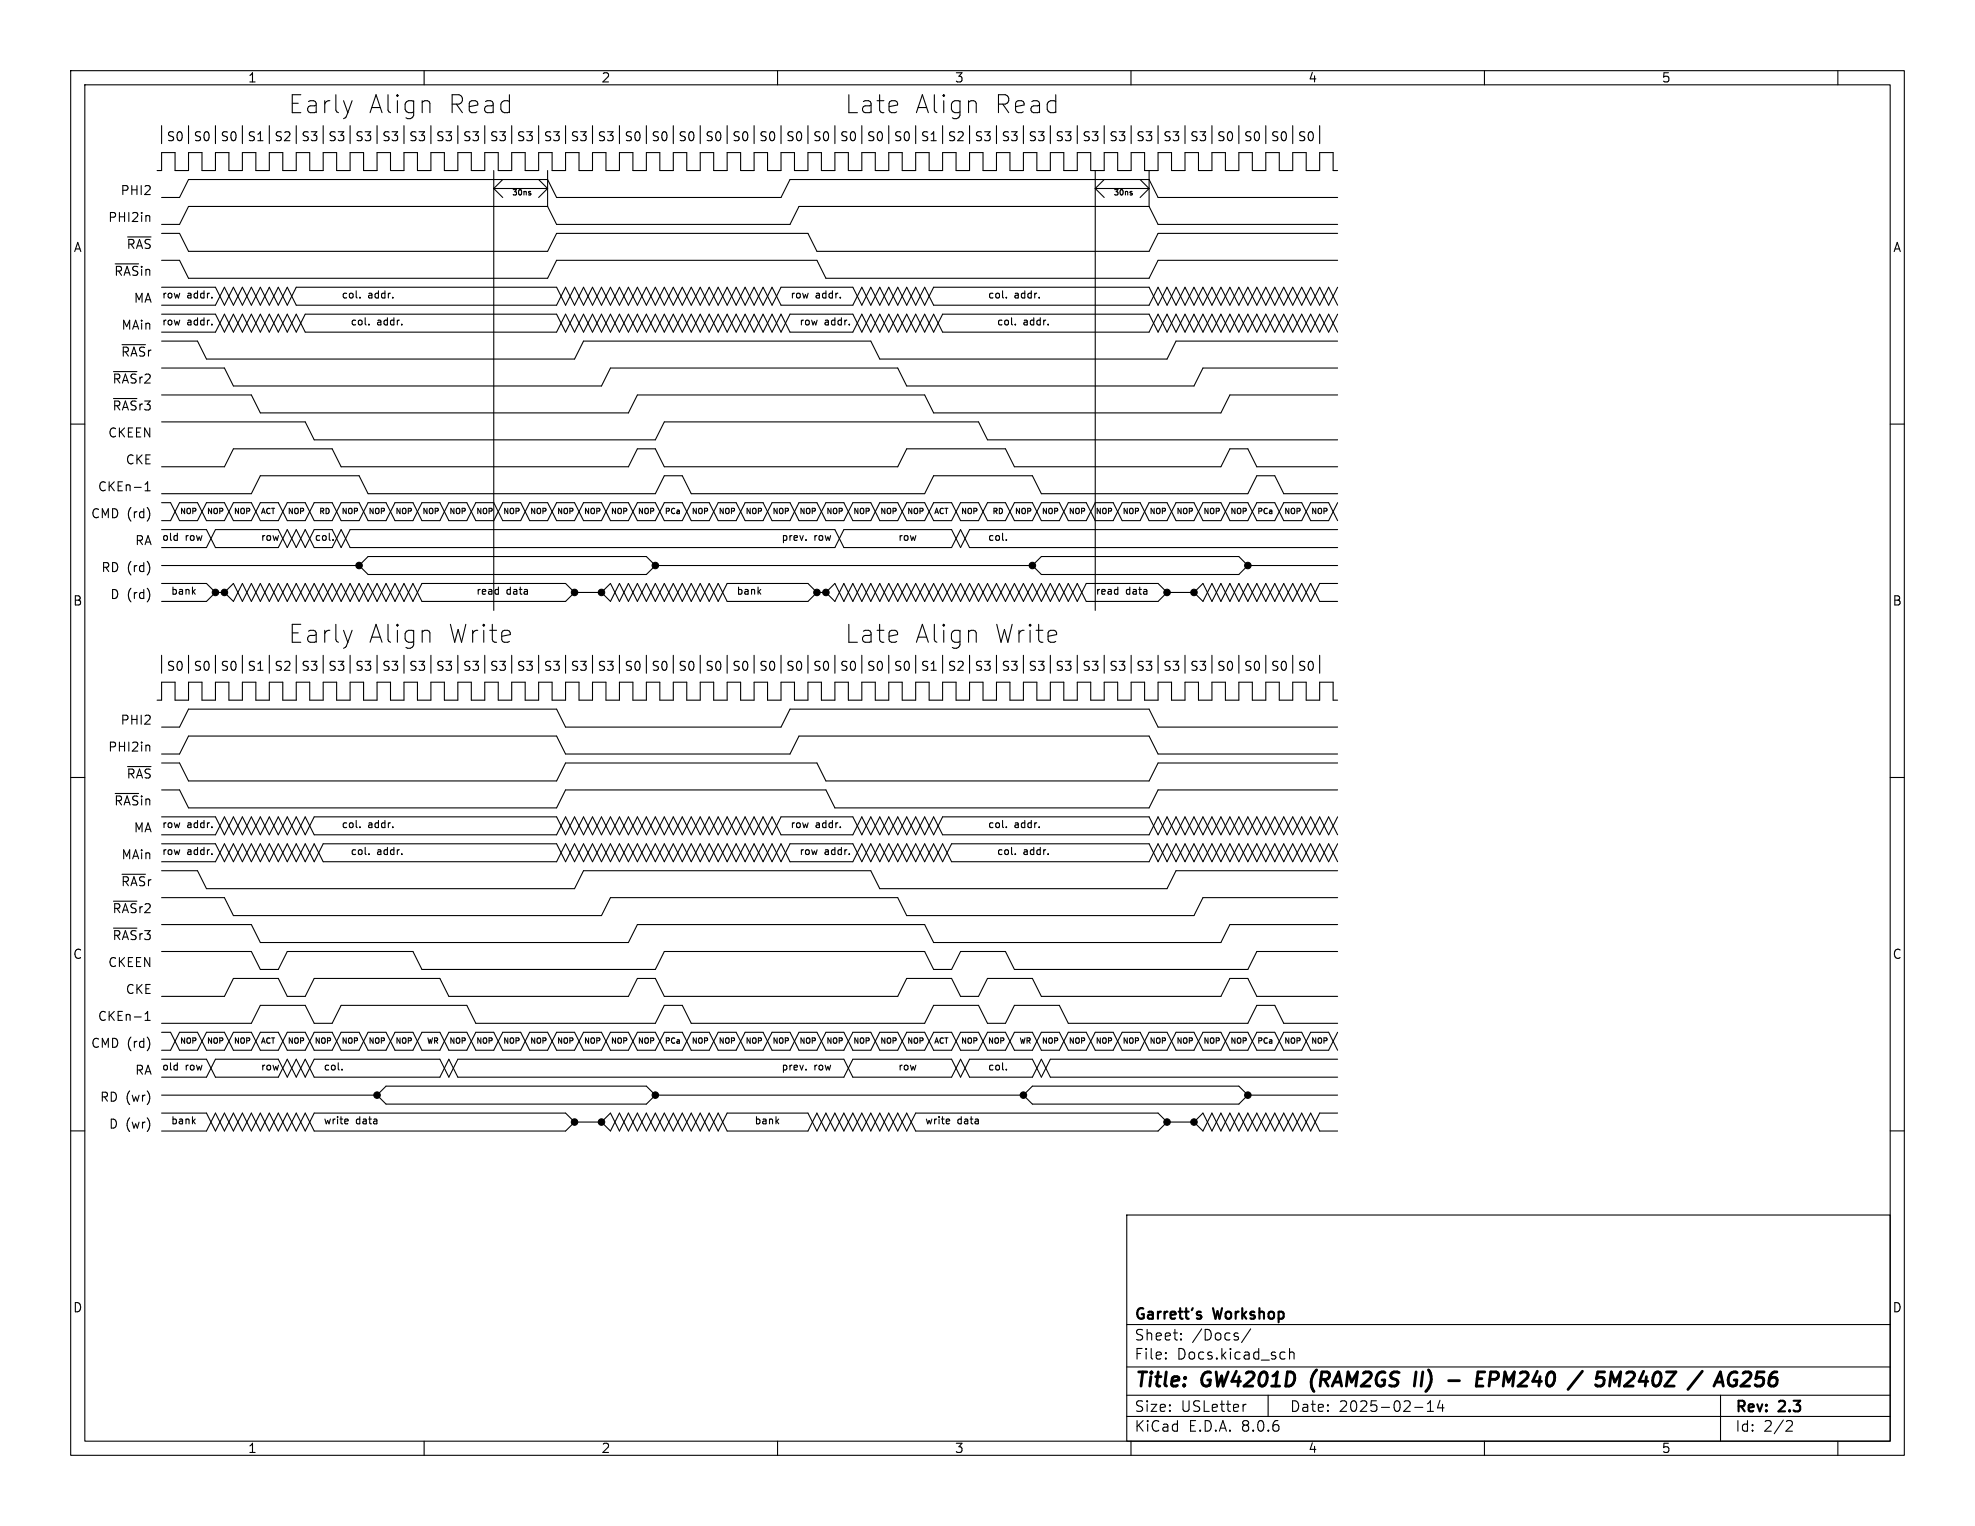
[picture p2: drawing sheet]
<svg xmlns="http://www.w3.org/2000/svg" width="279mm" height="216mm" viewBox="0 0 279 216" stroke-linecap="round" stroke-linejoin="round" font-family="sans-serif">
<g fill="none" stroke="#000" stroke-width=".15">
<path d="M10 10h259.4v195.9h-259.4zM12 12h255.4v191.9h-255.4zM22.9 17.8v2.5M26.7 17.8v2.5M30.5 17.8v2.5M34.3 17.8v2.5M38.1 17.8v2.5M41.9 17.8v2.5M45.7 17.8v2.5M49.5 17.8v2.5M53.3 17.8v2.5M57.1 17.8v2.5"/>
<path d="M60 10v2M61 17.8v2.5M64.8 17.8v2.5M68.6 17.8v2.5M72.4 17.8v2.5M76.2 17.8v2.5M80 17.8v2.5M83.8 17.8v2.5M87.6 17.8v2.5M91.4 17.8v2.5M95.2 17.8v2.5M99.1 17.8v2.5"/>
<path d="M102.9 17.8v2.5M106.7 17.8v2.5M110 10v2M110.5 17.8v2.5M114.3 17.8v2.5M118.1 17.8v2.5M121.9 17.8v2.5M125.7 17.8v2.5M129.5 17.8v2.5M133.3 17.8v2.5M137.2 17.8v2.5M141 17.8v2.5"/>
<path d="M144.8 17.8v2.5M148.6 17.8v2.5M152.4 17.8v2.5M156.2 17.8v2.5M160 10v2M160 17.8v2.5M163.8 17.8v2.5M167.6 17.8v2.5M171.4 17.8v2.5M175.3 17.8v2.5M179.1 17.8v2.5M182.9 17.8v2.5"/>
<path d="M186.7 17.8v2.5M210 10v2M260 10v2M16.3 37.3h3.3M18 33.5h3.4M21 30.5l.2 .2v.6M22.2 24.1h.7v-2.5h1.9v2.5h1.9v-2.5h1.9v2.5h1.9v-2.5h1.9v2.5h1.9v-2.5h1.9v2.5h1.9v-2.5h1.9v2.5h1.9v-2.5h1.9v2.5h1.9v-2.5h1.9v2.5h1.9v-2.5h1.9v2.5h1.9v-2.5h1.9v2.5h1.9v-2.5h2v2.5h1.9v-2.5h1.9v2.5h1.9v-2.5h1.9v2.5h1.9v-2.5h1.9v2.5h1.9v-2.5h1.9v2.5h1.9v-2.5h1.9v2.5h1.9v-2.5h1.9v2.5h1.9v-2.5h1.9v2.5h1.9v-2.5h1.9v2.5h1.9v-2.5h1.9v2.5h1.9v-2.5h2v2.5h1.9v-2.5h1.9v2.5h1.9v-2.5h1.9v2.5h1.9v-2.5h1.9v2.5h1.9v-2.5h1.9v2.5h1.9v-2.5h1.9v2.5h1.9v-2.5h1.9v2.5h1.9v-2.5h1.9v2.5h1.9v-2.5h1.9v2.5h1.9v-2.5h1.9v2.5h1.9v-2.5h2v2.5h1.9v-2.5h1.9v2.5h1.9v-2.5h1.9v2.5h1.9v-2.5h1.9v2.5h1.9v-2.5h1.9v2.5h1.9v-2.5h1.9v2.5h1.9v-2.5h1.9v2.5h1.9v-2.5h1.9v2.5h1.9v-2.5h1.9v2.5h1.9v-2.5h1.9v2.5h1.9v-2.5h2v2.5h1.9v-2.5h1.9v2.5h1.9v-2.5h1.9v2.5h1.9v-2.5h1.9v2.5h1.9v-2.5h1.9v2.5h.6M22.9 27.9h2.5l1.3-2.5h50.8l1.2 2.5h31.8l1.3-2.5h50.8l1.2 2.5h25.4M22.9 36.8h2.5l1.3 2.6h50.8l1.2-2.6h36.9l1.2 2.6h45.8l1.2-2.6h25.4M22.9 33h2.5l1.3 2.6h50.8l1.2-2.6h35.6l1.3 2.6h47l1.2-2.6h25.4M69.8 24.1v62.3M69.8 26.7h7.7"/>
<path d="M69.8 26.7l1.3 1.2M71.1 25.4l-1.3 1.3M75 27.3l.1 .1-.1 .2M75 27.1h.1M76.2 25.4l1.3 1.3M77.5 24.1v5.1M77.5 26.7l-1.3 1.2M77.5 29.2h-50.8l-1.3 2.6h-2.5M77.5 29.2l1.2 2.6h33.1l1.2-2.6h49.6M154.9 24.1v62.3M154.9 26.7h7.7M154.9 26.7l1.3 1.2"/>
<path d="M156.2 25.4l-1.3 1.3M160.1 27.3l.1 .1-.1 .2M160.1 27.1h.1M161.3 25.4l1.3 1.3M162.6 26.7l-1.3 1.2M162.6 24.1v5.1M162.6 29.2l1.2 2.6h25.4M10 60h2M16.1 52.6h3.3M16.1 56.4h3.3M17.3 48.8h3.3M22.9 52.1h8.8l1.3 2.5h52.1l1.3-2.5h40.6l1.3 2.5h40.6l1.3-2.5h19"/>
<path d="M22.9 48.3h5l1.3 2.5h52.1l1.2-2.5h40.7l1.3 2.5h40.6l1.3-2.5h22.8M22.9 44.5h7.6l1.2 2.5 1.3-2.5 1.3 2.5 1.3-2.5 1.2 2.5 1.3-2.5 1.3 2.5 1.2-2.5 1.3 2.5 1.3-2.5h35.5l1.3 2.5 1.3-2.5 1.2 2.5 1.3-2.5 1.3 2.5 1.3-2.5 1.2 2.5 1.3-2.5 1.3 2.5 1.2-2.5 1.3 2.5 1.3-2.5 1.2 2.5 1.3-2.5 1.3 2.5 1.3-2.5 1.2 2.5 1.3-2.5 1.3 2.5 1.2-2.5 1.3 2.5 1.3-2.5 1.2 2.5 1.3-2.5 1.3 2.5 1.3-2.5h8.8l1.3 2.5 1.3-2.5 1.3 2.5 1.2-2.5 1.3 2.5 1.3-2.5 1.2 2.5 1.3-2.5 1.3 2.5 1.2-2.5h29.3l1.2 2.5 1.3-2.5 1.3 2.5 1.2-2.5 1.3 2.5 1.3-2.5 1.2 2.5 1.3-2.5 1.3 2.5 1.3-2.5 1.2 2.5 1.3-2.5 1.3 2.5 1.2-2.5 1.3 2.5 1.3-2.5 1.2 2.5 1.3-2.5 1.3 2.5 1.3-2.5 1.2 2.5M22.9 43.2h7.6l1.2-2.6 1.3 2.6 1.3-2.6 1.3 2.6 1.2-2.6 1.3 2.6 1.3-2.6 1.2 2.6 1.3-2.6h36.8l1.3 2.6 1.3-2.6 1.2 2.6 1.3-2.6 1.3 2.6 1.3-2.6 1.2 2.6 1.3-2.6 1.3 2.6 1.2-2.6 1.3 2.6 1.3-2.6 1.2 2.6 1.3-2.6 1.3 2.6 1.3-2.6 1.2 2.6 1.3-2.6 1.3 2.6 1.2-2.6 1.3 2.6 1.3-2.6 1.2 2.6 1.3-2.6 1.3 2.6h10.1l1.3-2.6 1.3 2.6 1.3-2.6 1.2 2.6 1.3-2.6 1.3 2.6 1.2-2.6 1.3 2.6 1.3-2.6h30.5l1.2 2.6 1.3-2.6 1.3 2.6 1.2-2.6 1.3 2.6 1.3-2.6 1.2 2.6 1.3-2.6 1.3 2.6 1.3-2.6 1.2 2.6 1.3-2.6 1.3 2.6 1.2-2.6 1.3 2.6 1.3-2.6 1.2 2.6 1.3-2.6 1.3 2.6 1.3-2.6 1.2 2.6M22.9 40.6h7.6l1.2 2.6 1.3-2.6 1.3 2.6 1.3-2.6 1.2 2.6 1.3-2.6 1.3 2.6 1.2-2.6 1.3 2.6h36.8l1.3-2.6 1.3 2.6 1.2-2.6 1.3 2.6 1.3-2.6 1.3 2.6 1.2-2.6 1.3 2.6 1.3-2.6 1.2 2.6 1.3-2.6 1.3 2.6 1.2-2.6 1.3 2.6 1.3-2.6 1.3 2.6 1.2-2.6 1.3 2.6 1.3-2.6 1.2 2.6 1.3-2.6 1.3 2.6 1.2-2.6 1.3 2.6 1.3-2.6h10.1l1.3 2.6 1.3-2.6 1.3 2.6 1.2-2.6 1.3 2.6 1.3-2.6 1.2 2.6 1.3-2.6 1.3 2.6h30.5l1.2-2.6 1.3 2.6 1.3-2.6 1.2 2.6 1.3-2.6 1.3 2.6 1.2-2.6 1.3 2.6 1.3-2.6 1.3 2.6 1.2-2.6 1.3 2.6 1.3-2.6 1.2 2.6 1.3-2.6 1.3 2.6 1.2-2.6 1.3 2.6 1.3-2.6 1.3 2.6 1.2-2.6M22.9 55.9h12.7l1.2 2.5h52.1l1.3-2.5h40.6l1.3 2.5h40.6l1.3-2.5h15.2M22.9 59.7h20.3l1.2 2.5h48.3l1.3-2.5h44.4l1.3 2.5h49.5M50.9 42.1v.1M52.2 45.9v.1M142.4 42.1v.1M143.6 45.9v.1M189.2 44.5l-1.2 2.5-1.3-2.5-1.3 2.5-1.3-2.5-1.2 2.5-1.3-2.5-1.3 2.5-1.2-2.5-1.3 2.5-1.3-2.5-1.2 2.5-1.3-2.5-1.3 2.5-1.3-2.5-1.2 2.5-1.3-2.5-1.3 2.5-1.2-2.5-1.3 2.5-1.3-2.5-1.2 2.5h-29.3l-1.2-2.5-1.3 2.5-1.3-2.5-1.2 2.5-1.3-2.5-1.3 2.5-1.2-2.5-1.3 2.5-1.3-2.5-1.3 2.5h-8.8l-1.3-2.5-1.3 2.5-1.3-2.5-1.2 2.5-1.3-2.5-1.3 2.5-1.2-2.5-1.3 2.5-1.3-2.5-1.2 2.5-1.3-2.5-1.3 2.5-1.3-2.5-1.2 2.5-1.3-2.5-1.3 2.5-1.2-2.5-1.3 2.5-1.3-2.5-1.2 2.5-1.3-2.5-1.3 2.5-1.3-2.5-1.2 2.5-1.3-2.5-1.3 2.5h-35.5l-1.3-2.5-1.3 2.5-1.2-2.5-1.3 2.5-1.3-2.5-1.2 2.5-1.3-2.5-1.3 2.5-1.3-2.5-1.2 2.5h-7.6M267.4 60h2"/>
<path d="M20.5 68.5l.4-.3v1.2M20.5 69.4h.7M22.9 71.1h1.2l1.3 2.6h2.5l1.3-2.6h2.5l1.3 2.6h2.6l1.2-2.6h2.6l1.2 2.6h2.6l1.2-2.6h2.6l1.3 2.6h2.5l1.3-2.6h2.5l1.3 2.6h2.5l1.3-2.6h2.5l1.3 2.6h2.5l1.3-2.6h2.5l1.3 2.6h2.6l1.2-2.6h2.6l1.2 2.6h2.6l1.2-2.6h2.6l1.3 2.6h2.5l1.3-2.6h2.5l1.3 2.6h2.5l1.3-2.6h2.5l1.3 2.6h2.5l1.3-2.6h2.5l1.3 2.6h2.6l1.2-2.6h2.6l1.2 2.6h2.6l1.2-2.6h2.6l1.3 2.6h2.5l1.3-2.6h2.5l1.3 2.6h2.5l1.3-2.6h2.5l1.3 2.6h2.5l1.3-2.6h2.5l1.3 2.6h2.6l1.2-2.6h2.6l1.2 2.6h2.6l1.2-2.6h2.6l1.3 2.6h2.5l1.3-2.6h2.5l1.3 2.6h2.5l1.3-2.6h2.5l1.3 2.6h2.5l1.3-2.6h2.5l1.3 2.6h2.6l1.2-2.6M22.9 73.7h1.2l1.3-2.6h2.5l1.3 2.6h2.5l1.3-2.6h2.6l1.2 2.6h2.6l1.2-2.6h2.6l1.2 2.6h2.6l1.3-2.6h2.5l1.3 2.6h2.5l1.3-2.6h2.5l1.3 2.6h2.5l1.3-2.6h2.5l1.3 2.6h2.5l1.3-2.6h2.6l1.2 2.6h2.6l1.2-2.6h2.6l1.2 2.6h2.6l1.3-2.6h2.5l1.3 2.6h2.5l1.3-2.6h2.5l1.3 2.6h2.5l1.3-2.6h2.5l1.3 2.6h2.5l1.3-2.6h2.6l1.2 2.6h2.6l1.2-2.6h2.6l1.2 2.6h2.6l1.3-2.6h2.5l1.3 2.6h2.5l1.3-2.6h2.5l1.3 2.6h2.5l1.3-2.6h2.5l1.3 2.6h2.5l1.3-2.6h2.6l1.2 2.6h2.6l1.2-2.6h2.6l1.2 2.6h2.6l1.3-2.6h2.5l1.3 2.6h2.5l1.3-2.6h2.5l1.3 2.6h2.5l1.3-2.6h2.5l1.3 2.6h2.5l1.3-2.6h2.6l1.2 2.6M22.9 66h8.8l1.3-2.5h14l1.3 2.5h40.6l1.3-2.5h2.5l1.3 2.5h33l1.3-2.5h13.9l1.3 2.5h29.2l1.3-2.5h2.5l1.3 2.5h11.4M22.9 69.9h12.7l1.2-2.6h14l1.3 2.6h40.6l1.3-2.6h2.5l1.3 2.6h33l1.3-2.6h13.9l1.3 2.6h29.2l1.3-2.6h2.5l1.3 2.6h7.6M22.9 74.9h6.3l1.3 2.6h8.9l1.2-2.6 1.3 2.6 1.3-2.6 1.2 2.6h2.6l1.3-2.6 1.2 2.6h68.6l1.3-2.6h15.2l1.3 2.6 1.3-2.6h52M22.9 77.5h6.3l1.3-2.6h8.9l1.2 2.6 1.3-2.6 1.3 2.6 1.2-2.6h2.6l1.3 2.6 1.2-2.6h68.6l1.3 2.6h15.2l1.3-2.6 1.3 2.6h52M47.1 76.4v.1M114 76.4v.1M142.4 76.4v.1M22.2 99.1h.7v-2.6h1.9v2.6h1.9v-2.6h1.9v2.6h1.9v-2.6h1.9v2.6h1.9v-2.6h1.9v2.6h1.9v-2.6h1.9v2.6h1.9v-2.6h1.9v2.6h1.9v-2.6h1.9v2.6h1.9v-2.6h1.9v2.6h1.9v-2.6h1.9v2.6h1.9v-2.6h2v2.6h1.9v-2.6h1.9v2.6h1.9v-2.6h1.9v2.6h1.9v-2.6h1.9v2.6h1.9v-2.6h1.9v2.6h1.9v-2.6h1.9v2.6h1.9v-2.6h1.9v2.6h1.9v-2.6h1.9v2.6h1.9v-2.6h1.9v2.6h1.9v-2.6h1.9v2.6h1.9v-2.6h2v2.6h1.9v-2.6h1.9v2.6h1.9v-2.6h1.9v2.6h1.9v-2.6h1.9v2.6h1.9v-2.6h1.9v2.6h1.9v-2.6h1.9v2.6h1.9v-2.6h1.9v2.6h1.9v-2.6h1.9v2.6h1.9v-2.6h1.9v2.6h1.9v-2.6h1.9v2.6h1.9v-2.6h2v2.6h1.9v-2.6h1.9v2.6h1.9v-2.6h1.9v2.6h1.9v-2.6h1.9v2.6h1.9v-2.6h1.9v2.6h1.9v-2.6h1.9v2.6h1.9v-2.6h1.9v2.6h1.9v-2.6h1.9v2.6h1.9v-2.6h1.9v2.6h1.9v-2.6h1.9v2.6h1.9v-2.6h2v2.6h1.9v-2.6h1.9v2.6h1.9v-2.6h1.9v2.6h1.9v-2.6h1.9v2.6h1.9v-2.6h1.9v2.6h.6"/>
<path d="M22.9 92.7v2.6M22.9 82.6h6.3l1.3 1.2M22.9 80h27.9M26.7 92.7v2.6M30.5 92.7v2.6M30.5 83.8l-1.3 1.3h-6.3M30.5 83.8h1.2M31.7 83.8l1.3 1.3 1.3-2.5 1.3 2.5 1.2-2.5 1.3 2.5 1.3-2.5 1.2 2.5 1.3-2.5 1.3 2.5 1.2-2.5 1.3 2.5 1.3-2.5 1.3 2.5 1.2-2.5 1.3 2.5 1.3-2.5 1.2 2.5 1.3-2.5 1.3 2.5 1.2-2.5 1.3 2.5 1.3-2.5h20.3l1.3 1.2M31.7 83.8l1.3-1.2 1.3 2.5 1.3-2.5 1.2 2.5 1.3-2.5 1.3 2.5 1.2-2.5 1.3 2.5 1.3-2.5 1.2 2.5 1.3-2.5 1.3 2.5 1.3-2.5 1.2 2.5 1.3-2.5 1.3 2.5 1.2-2.5 1.3 2.5 1.3-2.5 1.2 2.5 1.3-2.5 1.3 2.5h20.3l1.3-1.3M34.3 92.7v2.6M38.1 92.7v2.6M41.9 92.7v2.6"/>
<path d="M45.7 92.7v2.6M49.5 92.7v2.6M50.8 80l1.3 1.3h39.3l1.3-1.3M50.8 80l1.3-1.3h39.3l1.3 1.3M53.3 92.7v2.6M57.1 92.7v2.6M61 92.7v2.6M64.8 92.7v2.6M68.6 92.7v2.6M72.4 92.7v2.6M76.2 92.7v2.6M80 92.7v2.6"/>
<path d="M81.3 83.8h3.8M83.8 92.7v2.6M85.1 83.8l1.3 1.3 1.2-2.5 1.3 2.5 1.3-2.5 1.2 2.5 1.3-2.5 1.3 2.5 1.2-2.5 1.3 2.5 1.3-2.5 1.3 2.5 1.2-2.5 1.3 2.5 1.3-2.5h11.4l1.3 1.2M85.1 83.8l1.3-1.2 1.2 2.5 1.3-2.5 1.3 2.5 1.2-2.5 1.3 2.5 1.3-2.5 1.2 2.5 1.3-2.5 1.3 2.5 1.3-2.5 1.2 2.5 1.3-2.5 1.3 2.5h11.4l1.3-1.3M87.6 92.7v2.6M91.4 92.7v2.6M92.7 80h53.3M95.2 92.7v2.6M99.1 92.7v2.6M102.9 92.7v2.6M106.7 92.7v2.6M110.5 92.7v2.6"/>
<path d="M114.3 92.7v2.6M115.6 83.8h1.2M116.8 83.8l1.3-1.2 1.3 2.5 1.2-2.5 1.3 2.5 1.3-2.5 1.3 2.5 1.2-2.5 1.3 2.5 1.3-2.5 1.2 2.5 1.3-2.5 1.3 2.5 1.2-2.5 1.3 2.5 1.3-2.5 1.3 2.5 1.2-2.5 1.3 2.5 1.3-2.5 1.2 2.5 1.3-2.5 1.3 2.5 1.2-2.5 1.3 2.5 1.3-2.5 1.3 2.5 1.2-2.5 1.3 2.5 1.3-2.5h10.1l1.3 1.2M116.8 83.8l1.3 1.3 1.3-2.5 1.2 2.5 1.3-2.5 1.3 2.5 1.3-2.5 1.2 2.5 1.3-2.5 1.3 2.5 1.2-2.5 1.3 2.5 1.3-2.5 1.2 2.5 1.3-2.5 1.3 2.5 1.3-2.5 1.2 2.5 1.3-2.5 1.3 2.5 1.2-2.5 1.3 2.5 1.3-2.5 1.2 2.5 1.3-2.5 1.3 2.5 1.3-2.5 1.2 2.5 1.3-2.5 1.3 2.5h10.1l1.3-1.3M118.1 92.7v2.6M121.9 92.7v2.6M125.7 92.7v2.6M129.5 92.7v2.6M133.3 92.7v2.6M137.2 92.7v2.6M141 92.7v2.6M144.8 92.7v2.6"/>
<path d="M146 80l1.3 1.3h28l1.2-1.3M146 80l1.3-1.3h28l1.2 1.3M148.6 92.7v2.6M152.4 92.7v2.6M156.2 92.7v2.6M160 92.7v2.6M163.8 92.7v2.6M165.1 83.8h3.8M167.6 92.7v2.6M168.9 83.8l1.3-1.2 1.2 2.5 1.3-2.5 1.3 2.5 1.3-2.5 1.2 2.5 1.3-2.5 1.3 2.5 1.2-2.5 1.3 2.5 1.3-2.5 1.2 2.5 1.3-2.5 1.3 2.5h2.5M171.4 92.7v2.6M175.3 92.7v2.6"/>
<path d="M176.5 80h12.7M179.1 92.7v2.6M182.9 92.7v2.6M186.7 92.7v2.6M189.2 82.6h-2.5l-1.3 2.5-1.3-2.5-1.2 2.5-1.3-2.5-1.3 2.5-1.2-2.5-1.3 2.5-1.3-2.5-1.2 2.5-1.3-2.5-1.3 2.5-1.3-2.5-1.2 2.5-1.3-1.3M10 110h2M16.3 112.3h3.3M18 108.5h3.4M21 105.4l.2 .2v.7M22.9 102.9h2.5l1.3-2.6h52l1.3 2.6h30.5l1.3-2.6h50.8l1.2 2.6h25.4M22.9 115.6h7.6l1.2 2.5 1.3-2.5 1.3 2.5 1.3-2.5 1.2 2.5 1.3-2.5 1.3 2.5 1.2-2.5 1.3 2.5 1.3-2.5 1.2 2.5h34.3l1.3-2.5 1.3 2.5 1.2-2.5 1.3 2.5 1.3-2.5 1.3 2.5 1.2-2.5 1.3 2.5 1.3-2.5 1.2 2.5 1.3-2.5 1.3 2.5 1.2-2.5 1.3 2.5 1.3-2.5 1.3 2.5 1.2-2.5 1.3 2.5 1.3-2.5 1.2 2.5 1.3-2.5 1.3 2.5 1.2-2.5 1.3 2.5 1.3-2.5h10.1l1.3 2.5 1.3-2.5 1.3 2.5 1.2-2.5 1.3 2.5 1.3-2.5 1.2 2.5 1.3-2.5 1.3 2.5 1.2-2.5h29.3l1.2 2.5 1.3-2.5 1.3 2.5 1.2-2.5 1.3 2.5 1.3-2.5 1.2 2.5 1.3-2.5 1.3 2.5 1.3-2.5 1.2 2.5 1.3-2.5 1.3 2.5 1.2-2.5 1.3 2.5 1.3-2.5 1.2 2.5 1.3-2.5 1.3 2.5 1.3-2.5 1.2 2.5M22.9 119.4h7.6l1.2 2.5 1.3-2.5 1.3 2.5 1.3-2.5 1.2 2.5 1.3-2.5 1.3 2.5 1.2-2.5 1.3 2.5 1.3-2.5 1.2 2.5 1.3-2.5h33l1.3 2.5 1.3-2.5 1.2 2.5 1.3-2.5 1.3 2.5 1.3-2.5 1.2 2.5 1.3-2.5 1.3 2.5 1.2-2.5 1.3 2.5 1.3-2.5 1.2 2.5 1.3-2.5 1.3 2.5 1.3-2.5 1.2 2.5 1.3-2.5 1.3 2.5 1.2-2.5 1.3 2.5 1.3-2.5 1.2 2.5 1.3-2.5 1.3 2.5 1.3-2.5h8.8l1.3 2.5 1.3-2.5 1.3 2.5 1.2-2.5 1.3 2.5 1.3-2.5 1.2 2.5 1.3-2.5 1.3 2.5 1.2-2.5 1.3 2.5h28l1.2-2.5 1.3 2.5 1.3-2.5 1.2 2.5 1.3-2.5 1.3 2.5 1.2-2.5 1.3 2.5 1.3-2.5 1.3 2.5 1.2-2.5 1.3 2.5 1.3-2.5 1.2 2.5 1.3-2.5 1.3 2.5 1.2-2.5 1.3 2.5 1.3-2.5 1.3 2.5 1.2-2.5"/>
<path d="M22.9 111.8h2.5l1.3 2.5h52l1.3-2.5h36.8l1.3 2.5h44.5l1.2-2.5h25.4M22.9 106.7h2.5l1.3-2.6h52l1.3 2.6h31.8l1.2-2.6h49.6l1.2 2.6h25.4M22.9 108h2.5l1.3 2.5h52l1.3-2.5h35.6l1.2 2.5h45.8l1.2-2.5h25.4M50.9 117v.1M142.4 117v.1M189.2 115.6l-1.2 2.5-1.3-2.5-1.3 2.5-1.3-2.5-1.2 2.5-1.3-2.5-1.3 2.5-1.2-2.5-1.3 2.5-1.3-2.5-1.2 2.5-1.3-2.5-1.3 2.5-1.3-2.5-1.2 2.5-1.3-2.5-1.3 2.5-1.2-2.5-1.3 2.5-1.3-2.5-1.2 2.5h-29.3l-1.2-2.5-1.3 2.5-1.3-2.5-1.2 2.5-1.3-2.5-1.3 2.5-1.2-2.5-1.3 2.5-1.3-2.5-1.3 2.5h-10.1l-1.3-2.5-1.3 2.5-1.2-2.5-1.3 2.5-1.3-2.5-1.2 2.5-1.3-2.5-1.3 2.5-1.2-2.5-1.3 2.5-1.3-2.5-1.3 2.5-1.2-2.5-1.3 2.5-1.3-2.5-1.2 2.5-1.3-2.5-1.3 2.5-1.2-2.5-1.3 2.5-1.3-2.5-1.3 2.5-1.2-2.5-1.3 2.5-1.3-2.5h-34.3l-1.2 2.5-1.3-2.5-1.3 2.5-1.2-2.5-1.3 2.5-1.3-2.5-1.2 2.5-1.3-2.5-1.3 2.5-1.3-2.5-1.2 2.5h-7.6M267.4 110h2M16.1 127.5h3.3M16.1 131.3h3.3M17.3 123.7h3.3M22.9 121.9h7.6l1.2-2.5 1.3 2.5 1.3-2.5 1.3 2.5 1.2-2.5 1.3 2.5 1.3-2.5 1.2 2.5 1.3-2.5 1.3 2.5 1.2-2.5 1.3 2.5h33l1.3-2.5 1.3 2.5 1.2-2.5 1.3 2.5 1.3-2.5 1.3 2.5 1.2-2.5 1.3 2.5 1.3-2.5 1.2 2.5 1.3-2.5 1.3 2.5 1.2-2.5 1.3 2.5 1.3-2.5 1.3 2.5 1.2-2.5 1.3 2.5 1.3-2.5 1.2 2.5 1.3-2.5 1.3 2.5 1.2-2.5 1.3 2.5 1.3-2.5 1.3 2.5h8.8l1.3-2.5 1.3 2.5 1.3-2.5 1.2 2.5 1.3-2.5 1.3 2.5 1.2-2.5 1.3 2.5 1.3-2.5 1.2 2.5 1.3-2.5h28l1.2 2.5 1.3-2.5 1.3 2.5 1.2-2.5 1.3 2.5 1.3-2.5 1.2 2.5 1.3-2.5 1.3 2.5 1.3-2.5 1.2 2.5 1.3-2.5 1.3 2.5 1.2-2.5 1.3 2.5 1.3-2.5 1.2 2.5 1.3-2.5 1.3 2.5 1.3-2.5 1.2 2.5M22.9 130.8h12.7l1.2 2.6h52.1l1.3-2.6h40.6l1.3 2.6h40.6l1.3-2.6h15.2"/>
<path d="M22.9 127h8.8l1.3 2.5h52.1l1.3-2.5h40.6l1.3 2.5h40.6l1.3-2.5h19M22.9 134.6h12.7l1.2 2.6h2.6l1.2-2.6h17.8l1.3 2.6h33l1.3-2.6h36.8l1.3 2.6h2.5l1.3-2.6h6.3l1.3 2.6h33l1.3-2.6h11.4M22.9 123.2h5l1.3 2.5h52.1l1.2-2.5h40.7l1.3 2.5h40.6l1.3-2.5h22.8M52.2 120.8v.1M143.6 120.8v.1M10 160h2M20.5 144.4h.7M20.5 143.5l.4-.4v1.3M22.9 148.6h1.2l1.3-2.5h2.5l1.3 2.5h2.5l1.3-2.5h2.6l1.2 2.5h2.6l1.2-2.5h2.6l1.2 2.5h2.6l1.3-2.5h2.5l1.3 2.5h2.5l1.3-2.5h2.5l1.3 2.5h2.5l1.3-2.5h2.5l1.3 2.5h2.5l1.3-2.5h2.6l1.2 2.5h2.6l1.2-2.5h2.6l1.2 2.5h2.6l1.3-2.5h2.5l1.3 2.5h2.5l1.3-2.5h2.5l1.3 2.5h2.5l1.3-2.5h2.5l1.3 2.5h2.5l1.3-2.5h2.6l1.2 2.5h2.6l1.2-2.5h2.6l1.2 2.5h2.6l1.3-2.5h2.5l1.3 2.5h2.5l1.3-2.5h2.5l1.3 2.5h2.5l1.3-2.5h2.5l1.3 2.5h2.5l1.3-2.5h2.6l1.2 2.5h2.6l1.2-2.5h2.6l1.2 2.5h2.6l1.3-2.5h2.5l1.3 2.5h2.5l1.3-2.5h2.5l1.3 2.5h2.5l1.3-2.5h2.5l1.3 2.5h2.5l1.3-2.5h2.6l1.2 2.5M22.9 146.1h1.2l1.3 2.5h2.5l1.3-2.5h2.5l1.3 2.5h2.6l1.2-2.5h2.6l1.2 2.5h2.6l1.2-2.5h2.6l1.3 2.5h2.5l1.3-2.5h2.5l1.3 2.5h2.5l1.3-2.5h2.5l1.3 2.5h2.5l1.3-2.5h2.5l1.3 2.5h2.6l1.2-2.5h2.6l1.2 2.5h2.6l1.2-2.5h2.6l1.3 2.5h2.5l1.3-2.5h2.5l1.3 2.5h2.5l1.3-2.5h2.5l1.3 2.5h2.5l1.3-2.5h2.5l1.3 2.5h2.6l1.2-2.5h2.6l1.2 2.5h2.6l1.2-2.5h2.6l1.3 2.5h2.5l1.3-2.5h2.5l1.3 2.5h2.5l1.3-2.5h2.5l1.3 2.5h2.5l1.3-2.5h2.5l1.3 2.5h2.6l1.2-2.5h2.6l1.2 2.5h2.6l1.2-2.5h2.6l1.3 2.5h2.5l1.3-2.5h2.5l1.3 2.5h2.5l1.3-2.5h2.5l1.3 2.5h2.5l1.3-2.5h2.5l1.3 2.5h2.6l1.2-2.5M22.9 144.8h12.7l1.2-2.6h6.4l1.2 2.6h2.6l1.3-2.6h17.7l1.3 2.6h25.4l1.3-2.6h2.5l1.3 2.6h33l1.3-2.6h6.3l1.3 2.6h2.5l1.3-2.6h6.4l1.2 2.6h25.4l1.3-2.6h2.5l1.3 2.6h7.6M22.9 141h8.8l1.3-2.6h6.4l1.2 2.6h2.6l1.2-2.6h17.8l1.3 2.6h25.4l1.3-2.6h2.5l1.3 2.6h33l1.3-2.6h6.3l1.3 2.6h2.5l1.3-2.6h6.3l1.3 2.6h25.4l1.3-2.6h2.5l1.3 2.6h11.4"/>
<path d="M22.9 152.4h6.3l1.3-2.5h8.9l1.2 2.5 1.3-2.5 1.3 2.5 1.2-2.5h17.8l1.3 2.5 1.3-2.5h54.6l1.2 2.5h14l1.3-2.5 1.3 2.5h8.8l1.3-2.5 1.3 2.5h40.6M22.9 149.9h6.3l1.3 2.5h8.9l1.2-2.5 1.3 2.5 1.3-2.5 1.2 2.5h17.8l1.3-2.5 1.3 2.5h54.6l1.2-2.5h14l1.3 2.5 1.3-2.5h8.8l1.3 2.5 1.3-2.5h40.6M22.9 157.5h6.3l1.3 2.5 1.2-2.5 1.3 2.5 1.3-2.5 1.3 2.5 1.2-2.5 1.3 2.5 1.3-2.5 1.2 2.5 1.3-2.5 1.3 2.5 1.2-2.5h35.6l1.3 1.3M22.9 154.9h30.4M48.4 151.3v.1M49.1 158.3l.2 .3-.5 .1M49.2 159h-.1M53.3 154.9l1.3-1.2h36.8l1.3 1.2M53.3 154.9l1.3 1.3h36.8l1.3-1.3M81.3 158.8l-1.3 1.2h-35.6l-1.2-2.5-1.3 2.5-1.3-2.5-1.2 2.5-1.3-2.5-1.3 2.5-1.2-2.5-1.3 2.5-1.3-2.5-1.3 2.5-1.2-2.5-1.3 2.5h-6.3M81.3 158.8h3.8M85.1 158.8l1.3-1.3 1.2 2.5 1.3-2.5 1.3 2.5 1.2-2.5 1.3 2.5 1.3-2.5 1.2 2.5 1.3-2.5 1.3 2.5 1.3-2.5 1.2 2.5 1.3-2.5 1.3 2.5h11.4l1.3-2.5 1.2 2.5 1.3-2.5 1.3 2.5 1.2-2.5 1.3 2.5 1.3-2.5 1.3 2.5 1.2-2.5 1.3 2.5 1.3-2.5 1.2 2.5h34.3l1.3-1.2"/>
<path d="M85.1 158.8l1.3 1.2 1.2-2.5 1.3 2.5 1.3-2.5 1.2 2.5 1.3-2.5 1.3 2.5 1.2-2.5 1.3 2.5 1.3-2.5 1.3 2.5 1.2-2.5 1.3 2.5 1.3-2.5h11.4l1.3 2.5 1.2-2.5 1.3 2.5 1.3-2.5 1.2 2.5 1.3-2.5 1.3 2.5 1.3-2.5 1.2 2.5 1.3-2.5 1.3 2.5 1.2-2.5h34.3l1.3 1.3M92.7 154.9h52.1M114 151.3v.1M134.2 158.3l.1 .3-.4 .1M134.3 159h-.1M142.4 151.3v.1M144.8 154.9l1.2 1.3h29.3l1.2-1.3M144.8 154.9l1.2-1.2h29.3l1.2 1.2M165.1 158.8h3.8M168.9 158.8l1.3-1.3 1.2 2.5 1.3-2.5 1.3 2.5 1.3-2.5 1.2 2.5 1.3-2.5 1.3 2.5 1.2-2.5 1.3 2.5 1.3-2.5 1.2 2.5 1.3-2.5 1.3 2.5h2.5M176.5 154.9h12.7M189.2 157.5h-2.5l-1.3 2.5-1.3-2.5-1.2 2.5-1.3-2.5-1.3 2.5-1.2-2.5-1.3 2.5-1.3-2.5-1.2 2.5-1.3-2.5-1.3 2.5-1.3-2.5-1.2 2.5-1.3-1.2"/>
<path d="M267.4 160h2M159.4 171.9h108v32h-108zM159.4 197.4h108M159.4 193.4h108M159.4 187.4h108M164.9 192.1l.1 .1-.1 .1M164.9 192.1v.1v.1M164.9 191.4v.1M164.9 192.1v.2M164.9 191.4h.1l-.1 .1M167.1 189.4v.1v.1M167.1 189.4l-.1 .1 .1 .1"/>
<path d="M167.1 188.7v.1M167.1 189.4v.2M167.1 188.7h-.1l.1 .1M176.3 198.7l-.3 .1M176.9 188l-1.3 1.9M179.4 197.4v3M181.6 191.3l.2 .1M181.8 192.2l-.2 .1M182.4 190.8v1.5M182.4 191.4a.37 .37 0 0 1 .7 .1v.8M200.1 199.1h1.2M201.9 199.7h.9"/>
<path d="M201.9 198.6l.5-.4v1.5M203.7 198.1l-.3 1.1h.9M204.1 198.7v1M243.4 197.4v6.5M60 203.9v2M110 203.9v2M159.4 200.4h108M160 203.9v2M210 203.9v2M252.9 201l.5 .1a.41 .41 0 0 1 .1 .5l-.9 .9h1M260 203.9v2"/>
</g>
<g fill="none" stroke="#000" stroke-width=".4">
<path d="M185.5 195.2l.1 1.1M200.3 194.1l-.2 2M204.9 195.3h1.6M209 195.1h.6M210 194.1h-.9l-.3 2h1M210.8 195.2h.7M211.7 194.1h-.8l-.2 2M228.4 195.5l.9-1.4-.3 2M231.1 195l-1.3 1.1h1.2M242.5 196.1l.9-2 .4 2M242.7 195.5h1M246.9 194.1h.5a.45 .45 0 0 1 .3 .6l-.1 .3-1.3 1.1h1.2"/>
<path d="M248.3 195.9l.1 .1"/>
</g>
<path d="M169.5 186.1h.4l.1 .3-.3 .2h-.2M169.5 185.6h.4" fill="none" stroke="#000" stroke-width=".3"/>
<g fill="#000" stroke="#000" stroke-width=".15">
<circle cx="30.5" cy="83.8" r=".46"/>
<circle cx="31.7" cy="83.8" r=".46"/>
<circle cx="50.8" cy="80" r=".46"/>
<circle cx="81.3" cy="83.8" r=".46"/>
<circle cx="85.1" cy="83.8" r=".46"/>
<circle cx="92.7" cy="80" r=".46"/>
<circle cx="115.6" cy="83.8" r=".46"/>
<circle cx="116.8" cy="83.8" r=".46"/>
<circle cx="146" cy="80" r=".46"/>
<circle cx="165.1" cy="83.8" r=".46"/>
<circle cx="168.9" cy="83.8" r=".46"/>
<circle cx="176.5" cy="80" r=".46"/>
<circle cx="53.3" cy="154.9" r=".46"/>
<circle cx="81.3" cy="158.8" r=".46"/>
<circle cx="85.1" cy="158.8" r=".46"/>
<circle cx="92.7" cy="154.9" r=".46"/>
<circle cx="144.8" cy="154.9" r=".46"/>
<circle cx="165.1" cy="158.8" r=".46"/>
<circle cx="168.9" cy="158.8" r=".46"/>
<circle cx="176.5" cy="154.9" r=".46"/>
</g>
<g font-size="3.5">
<text x="40.6" y="16.3">Early</text>
<text x="52" y="16.3">Align</text>
<text x="63.2" y="16.3">Read</text>
<text x="119.4" y="16.3">Late</text>
<text x="129.2" y="16.3">Align</text>
<text x="140.4" y="16.3">Read</text>
<text x="40.6" y="91.2">Early</text>
<text x="52" y="91.2">Align</text>
<text x="63.2" y="91.2">Write</text>
<text x="119.4" y="91.2">Late</text>
<text x="129.2" y="91.2">Align</text>
<text x="140.4" y="91.2">Write</text>
</g>
<g font-size="2.8">
<text x="160.4" y="196.8">Title:</text>
<text x="170.1" y="196.8">GW4201D</text>
<text x="186.3" y="196.8">(RAM2GS</text>
<text x="201.8" y="196.8">II)</text>
<text x="212.1" y="196.8">EPM240</text>
<text x="226.2" y="196.8">/</text>
<text x="230.7" y="196.8">5M240Z</text>
<text x="244.8" y="196.8">/</text>
<text x="249.2" y="196.8">AG256</text>
</g>
<g font-size="2.1">
<text x="160.4" y="189.9">Sheet:</text>
<text x="160.4" y="187.1">Garrett's</text>
<text x="168.6" y="189.9">/Docs/</text>
<text x="171.8" y="187.1">Workshop</text>
<text x="160.4" y="192.6">File:</text>
<text x="166.5" y="192.6">Docs.kicad_sch</text>
<text x="160.4" y="202.8">KiCad</text>
<text x="160.4" y="200">Size:</text>
<text x="167.1" y="200">USLetter</text>
<text x="168.1" y="202.8">E.D.A.</text>
<text x="175.7" y="202.8">8.0.6</text>
<text x="182.4" y="200">Date:</text>
<text x="189.4" y="200">2025-02-14</text>
<text x="245.4" y="200.2">Rev:</text>
<text x="245.4" y="202.8">Id:</text>
<text x="249.5" y="202.8">2/2</text>
<text x="251.8" y="200.2">2.3</text>
</g>
<g font-size="1.8">
<text x="35" y="11.9">1</text>
<text x="85" y="11.9">2</text>
<text x="135" y="11.9">3</text>
<text x="185" y="11.9">4</text>
<text x="235" y="11.9">5</text>
<text x="23.5" y="20.1">S0</text>
<text x="27.3" y="20.1">S0</text>
<text x="31.1" y="20.1">S0</text>
<text x="34.9" y="20.1">S1</text>
<text x="38.7" y="20.1">S2</text>
<text x="42.5" y="20.1">S3</text>
<text x="46.4" y="20.1">S3</text>
<text x="50.2" y="20.1">S3</text>
<text x="54" y="20.1">S3</text>
<text x="57.8" y="20.1">S3</text>
<text x="61.6" y="20.1">S3</text>
<text x="65.4" y="20.1">S3</text>
<text x="69.2" y="20.1">S3</text>
<text x="73" y="20.1">S3</text>
<text x="76.8" y="20.1">S3</text>
<text x="80.6" y="20.1">S3</text>
<text x="84.5" y="20.1">S3</text>
<text x="88.3" y="20.1">S0</text>
<text x="92.1" y="20.1">S0</text>
<text x="95.9" y="20.1">S0</text>
<text x="99.7" y="20.1">S0</text>
<text x="103.5" y="20.1">S0</text>
<text x="107.3" y="20.1">S0</text>
<text x="111.1" y="20.1">S0</text>
<text x="114.9" y="20.1">S0</text>
<text x="118.7" y="20.1">S0</text>
<text x="122.6" y="20.1">S0</text>
<text x="126.4" y="20.1">S0</text>
<text x="130.2" y="20.1">S1</text>
<text x="134" y="20.1">S2</text>
<text x="137.8" y="20.1">S3</text>
<text x="141.6" y="20.1">S3</text>
<text x="145.4" y="20.1">S3</text>
<text x="149.2" y="20.1">S3</text>
<text x="153" y="20.1">S3</text>
<text x="156.8" y="20.1">S3</text>
<text x="160.7" y="20.1">S3</text>
<text x="164.5" y="20.1">S3</text>
<text x="168.3" y="20.1">S3</text>
<text x="172.1" y="20.1">S0</text>
<text x="175.9" y="20.1">S0</text>
<text x="179.7" y="20.1">S0</text>
<text x="183.5" y="20.1">S0</text>
<text x="17" y="27.7">PHI2</text>
<text x="10.3" y="35.9">A</text>
<text x="15.2" y="31.5">PHI2in</text>
<text x="17.8" y="35.3">~{RAS}</text>
<text x="267.7" y="35.9">A</text>
<text x="16.1" y="39.1">~{RAS}in</text>
<text x="17.1" y="46.7">MAin</text>
<text x="18.8" y="42.9">MA</text>
<text x="17" y="50.6">~{RAS}r</text>
<text x="15.8" y="54.4">~{RAS}r2</text>
<text x="15.8" y="58.2">~{RAS}r3</text>
<text x="15.2" y="62">CKEEN</text>
<text x="17.7" y="65.8">CKE</text>
<text x="13.8" y="69.6">CKEn-1</text>
<text x="12.8" y="73.4">CMD (rd)</text>
<text x="19" y="77.2">RA</text>
<text x="14.3" y="81">RD (rd)</text>
<text x="10.3" y="85.9">B</text>
<text x="15.5" y="84.8">D (rd)</text>
<text x="267.7" y="85.9">B</text>
<text x="23.5" y="95">S0</text>
<text x="27.3" y="95">S0</text>
<text x="31.1" y="95">S0</text>
<text x="34.9" y="95">S1</text>
<text x="38.7" y="95">S2</text>
<text x="42.5" y="95">S3</text>
<text x="46.4" y="95">S3</text>
<text x="50.2" y="95">S3</text>
<text x="54" y="95">S3</text>
<text x="57.8" y="95">S3</text>
<text x="61.6" y="95">S3</text>
<text x="65.4" y="95">S3</text>
<text x="69.2" y="95">S3</text>
<text x="73" y="95">S3</text>
<text x="76.8" y="95">S3</text>
<text x="80.6" y="95">S3</text>
<text x="84.5" y="95">S3</text>
<text x="88.3" y="95">S0</text>
<text x="92.1" y="95">S0</text>
<text x="95.9" y="95">S0</text>
<text x="99.7" y="95">S0</text>
<text x="103.5" y="95">S0</text>
<text x="107.3" y="95">S0</text>
<text x="111.1" y="95">S0</text>
<text x="114.9" y="95">S0</text>
<text x="118.7" y="95">S0</text>
<text x="122.6" y="95">S0</text>
<text x="126.4" y="95">S0</text>
<text x="130.2" y="95">S1</text>
<text x="134" y="95">S2</text>
<text x="137.8" y="95">S3</text>
<text x="141.6" y="95">S3</text>
<text x="145.4" y="95">S3</text>
<text x="149.2" y="95">S3</text>
<text x="153" y="95">S3</text>
<text x="156.8" y="95">S3</text>
<text x="160.7" y="95">S3</text>
<text x="164.5" y="95">S3</text>
<text x="168.3" y="95">S3</text>
<text x="172.1" y="95">S0</text>
<text x="175.9" y="95">S0</text>
<text x="179.7" y="95">S0</text>
<text x="183.5" y="95">S0</text>
<text x="15.2" y="106.4">PHI2in</text>
<text x="17" y="102.6">PHI2</text>
<text x="17.8" y="110.2">~{RAS}</text>
<text x="16.1" y="114.1">~{RAS}in</text>
<text x="18.8" y="117.9">MA</text>
<text x="17" y="125.5">~{RAS}r</text>
<text x="17.1" y="121.7">MAin</text>
<text x="15.8" y="129.3">~{RAS}r2</text>
<text x="10.3" y="135.9">C</text>
<text x="15.2" y="136.9">CKEEN</text>
<text x="15.8" y="133.1">~{RAS}r3</text>
<text x="267.7" y="135.9">C</text>
<text x="17.7" y="140.7">CKE</text>
<text x="12.8" y="148.3">CMD (rd)</text>
<text x="13.8" y="144.5">CKEn-1</text>
<text x="14.1" y="156">RD (wr)</text>
<text x="19" y="152.2">RA</text>
<text x="15.3" y="159.8">D (wr)</text>
<text x="10.3" y="185.9">D</text>
<text x="267.7" y="185.9">D</text>
<text x="35" y="205.8">1</text>
<text x="85" y="205.8">2</text>
<text x="135" y="205.8">3</text>
<text x="185" y="205.8">4</text>
<text x="235" y="205.8">5</text>
</g>
<g font-size="1.4">
<text x="22.9" y="42.3">row</text>
<text x="22.9" y="46.1">row</text>
<text x="26.5" y="42.3">addr.</text>
<text x="26.5" y="46.1">addr.</text>
<text x="48.3" y="42.3">col.</text>
<text x="49.5" y="46.1">col.</text>
<text x="52.1" y="42.3">addr.</text>
<text x="53.4" y="46.1">addr.</text>
<text x="111.8" y="42.3">row</text>
<text x="113" y="46.1">row</text>
<text x="115.4" y="42.3">addr.</text>
<text x="116.7" y="46.1">addr.</text>
<text x="139.7" y="42.3">col.</text>
<text x="141" y="46.1">col.</text>
<text x="143.5" y="42.3">addr.</text>
<text x="144.8" y="46.1">addr.</text>
<text x="22.9" y="76.6">old</text>
<text x="26.3" y="76.6">row</text>
<text x="36.8" y="76.6">row</text>
<text x="44.4" y="76.6">col.</text>
<text x="110.5" y="76.6">prev.</text>
<text x="115.2" y="76.6">row</text>
<text x="127" y="76.6">row</text>
<text x="139.7" y="76.6">col.</text>
<text x="24.1" y="84.2">bank</text>
<text x="67.3" y="84.2">read</text>
<text x="71.7" y="84.2">data</text>
<text x="104.1" y="84.2">bank</text>
<text x="154.9" y="84.2">read</text>
<text x="159.3" y="84.2">data</text>
<text x="22.9" y="117.2">row</text>
<text x="26.5" y="117.2">addr.</text>
<text x="48.3" y="117.2">col.</text>
<text x="52.1" y="117.2">addr.</text>
<text x="111.8" y="117.2">row</text>
<text x="115.4" y="117.2">addr.</text>
<text x="139.7" y="117.2">col.</text>
<text x="143.5" y="117.2">addr.</text>
<text x="22.9" y="121">row</text>
<text x="26.5" y="121">addr.</text>
<text x="49.5" y="121">col.</text>
<text x="53.4" y="121">addr.</text>
<text x="113" y="121">row</text>
<text x="116.7" y="121">addr.</text>
<text x="141" y="121">col.</text>
<text x="144.8" y="121">addr.</text>
<text x="22.9" y="151.5">old</text>
<text x="26.3" y="151.5">row</text>
<text x="36.8" y="151.5">row</text>
<text x="45.7" y="151.5">col.</text>
<text x="110.5" y="151.5">prev.</text>
<text x="115.2" y="151.5">row</text>
<text x="127" y="151.5">row</text>
<text x="139.7" y="151.5">col.</text>
<text x="24.1" y="159.1">bank</text>
<text x="45.7" y="159.1">write</text>
<text x="50.4" y="159.1">data</text>
<text x="106.7" y="159.1">bank</text>
<text x="130.8" y="159.1">write</text>
<text x="135.5" y="159.1">data</text>
</g>
<g font-size="1.1">
<text x="72.4" y="27.7">30ns</text>
<text x="157.5" y="27.7">30ns</text>
<text x="25.4" y="72.8">NOP</text>
<text x="29.2" y="72.8">NOP</text>
<text x="33" y="72.8">NOP</text>
<text x="36.8" y="72.8">ACT</text>
<text x="40.6" y="72.8">NOP</text>
<text x="45.1" y="72.8">RD</text>
<text x="48.3" y="72.8">NOP</text>
<text x="52.1" y="72.8">NOP</text>
<text x="55.9" y="72.8">NOP</text>
<text x="59.7" y="72.8">NOP</text>
<text x="63.5" y="72.8">NOP</text>
<text x="67.3" y="72.8">NOP</text>
<text x="71.1" y="72.8">NOP</text>
<text x="74.9" y="72.8">NOP</text>
<text x="78.7" y="72.8">NOP</text>
<text x="82.5" y="72.8">NOP</text>
<text x="86.4" y="72.8">NOP</text>
<text x="90.2" y="72.8">NOP</text>
<text x="94" y="72.8">PCa</text>
<text x="97.8" y="72.8">NOP</text>
<text x="101.6" y="72.8">NOP</text>
<text x="105.4" y="72.8">NOP</text>
<text x="109.2" y="72.8">NOP</text>
<text x="113" y="72.8">NOP</text>
<text x="116.8" y="72.8">NOP</text>
<text x="120.6" y="72.8">NOP</text>
<text x="124.5" y="72.8">NOP</text>
<text x="128.3" y="72.8">NOP</text>
<text x="132.1" y="72.8">ACT</text>
<text x="135.9" y="72.8">NOP</text>
<text x="140.3" y="72.8">RD</text>
<text x="143.5" y="72.8">NOP</text>
<text x="147.3" y="72.8">NOP</text>
<text x="151.1" y="72.8">NOP</text>
<text x="154.9" y="72.8">NOP</text>
<text x="158.7" y="72.8">NOP</text>
<text x="162.6" y="72.8">NOP</text>
<text x="166.4" y="72.8">NOP</text>
<text x="170.2" y="72.8">NOP</text>
<text x="174" y="72.8">NOP</text>
<text x="177.8" y="72.8">PCa</text>
<text x="181.6" y="72.8">NOP</text>
<text x="185.4" y="72.8">NOP</text>
<text x="25.4" y="147.7">NOP</text>
<text x="29.2" y="147.7">NOP</text>
<text x="33" y="147.7">NOP</text>
<text x="36.8" y="147.7">ACT</text>
<text x="40.6" y="147.7">NOP</text>
<text x="44.4" y="147.7">NOP</text>
<text x="48.3" y="147.7">NOP</text>
<text x="52.1" y="147.7">NOP</text>
<text x="55.9" y="147.7">NOP</text>
<text x="60.3" y="147.7">WR</text>
<text x="63.5" y="147.7">NOP</text>
<text x="67.3" y="147.7">NOP</text>
<text x="71.1" y="147.7">NOP</text>
<text x="74.9" y="147.7">NOP</text>
<text x="78.7" y="147.7">NOP</text>
<text x="82.5" y="147.7">NOP</text>
<text x="86.4" y="147.7">NOP</text>
<text x="90.2" y="147.7">NOP</text>
<text x="94" y="147.7">PCa</text>
<text x="97.8" y="147.7">NOP</text>
<text x="101.6" y="147.7">NOP</text>
<text x="105.4" y="147.7">NOP</text>
<text x="109.2" y="147.7">NOP</text>
<text x="113" y="147.7">NOP</text>
<text x="116.8" y="147.7">NOP</text>
<text x="120.6" y="147.7">NOP</text>
<text x="124.5" y="147.7">NOP</text>
<text x="128.3" y="147.7">NOP</text>
<text x="132.1" y="147.7">ACT</text>
<text x="135.9" y="147.7">NOP</text>
<text x="139.7" y="147.7">NOP</text>
<text x="144.1" y="147.7">WR</text>
<text x="147.3" y="147.7">NOP</text>
<text x="151.1" y="147.7">NOP</text>
<text x="154.9" y="147.7">NOP</text>
<text x="158.7" y="147.7">NOP</text>
<text x="162.6" y="147.7">NOP</text>
<text x="166.4" y="147.7">NOP</text>
<text x="170.2" y="147.7">NOP</text>
<text x="174" y="147.7">NOP</text>
<text x="177.8" y="147.7">PCa</text>
<text x="181.6" y="147.7">NOP</text>
<text x="185.4" y="147.7">NOP</text>
</g>
</svg>
